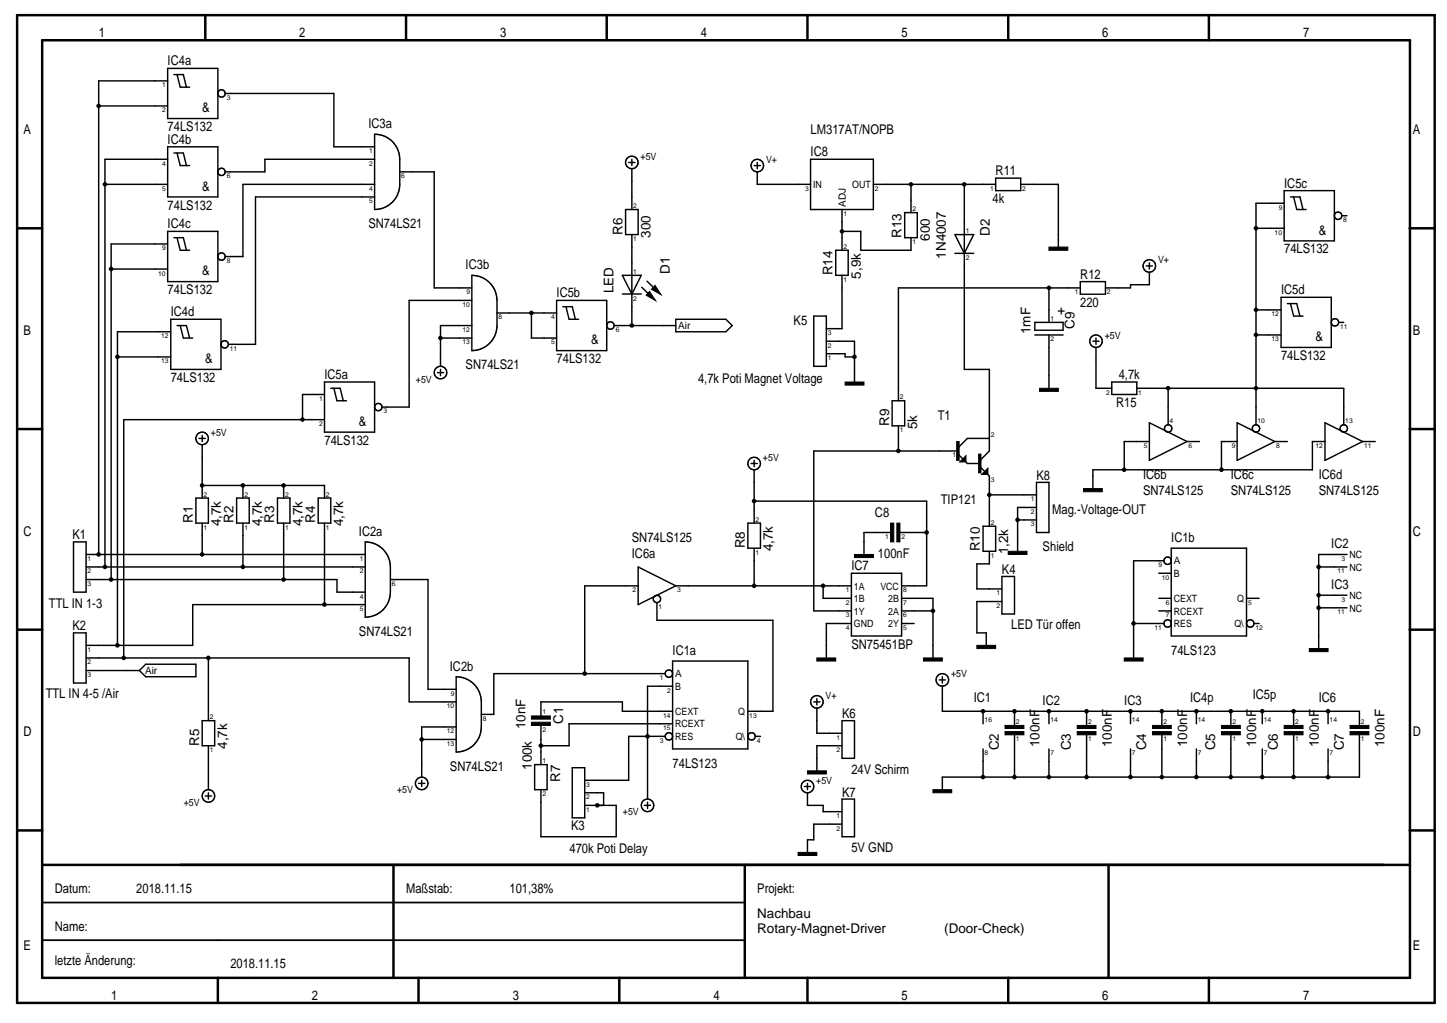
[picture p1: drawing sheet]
<svg xmlns="http://www.w3.org/2000/svg" width="297mm" height="210mm" viewBox="0 0 297 210" stroke-linecap="round" stroke-linejoin="round" font-family="sans-serif">
<g fill="#000" stroke="#000" stroke-width=".21">
<path d="M215.3 50.7h3.9v.7h-3.9zM133.3 59.8l1.3 1.9-1.9-1.1zM134.5 58.6l1.2 1.9-2-1.1zM173.5 78.4h3.9v.6h-3.9zM213.4 79.7h3.9v.6h-3.9zM196.4 90.6h.5v3.9h-.5zM197 94.8l1.3-1.3v1.3zM200.9 93.2h.5v3.8h-.5zM202.8 96.1v1.2h-1.3zM175.4 113.8h3.9v.6h-3.9zM182.8 107.3h.7v3.9h-.7zM184.1 107.3h.6v3.9h-.6z"/>
<path d="M207 113.1h3.8v.7h-3.8zM222.4 100.2h3.9v.7h-3.9zM167.7 135h3.9v.6h-3.9zM189.6 135h3.8v.6h-3.8zM200.5 132.4h3.9v.7h-3.9zM230.8 135h3.9v.6h-3.9zM268.8 133.1h3.8v.6h-3.8zM109.1 148.2h3.9v.6h-3.9zM109.1 146.9h3.9v.7h-3.9zM165.8 158.2h3.8v.6h-3.8zM206.3 148.8h3.9v.7h-3.9zM206.3 150.1h3.9v.7h-3.9z"/>
<path d="M221.1 148.8h3.9v.7h-3.9zM221.1 150.1h3.9v.7h-3.9zM236.6 148.8h3.8v.7h-3.8zM236.6 150.1h3.8v.7h-3.8zM250.7 148.8h3.9v.7h-3.9zM250.7 150.1h3.9v.7h-3.9zM263.6 148.8h3.9v.7h-3.9zM263.6 150.1h3.9v.7h-3.9zM277.1 148.8h3.9v.7h-3.9zM277.1 150.1h3.9v.7h-3.9zM163.8 174.9h3.9v.6h-3.9zM191.5 162h3.9v.7h-3.9z"/>
</g>
<g fill="none" stroke="#000" stroke-width=".3">
<path d="M34.4 14h10.3v10.3h-10.3zM34.4 16.6h-14.1v97.2M35.7 15.3h1.9l.7 2.6M36.3 15.3l.7 2.6h1.9M46.2 19.2h22.3v10.9h8.4M20.3 21.7h14.1M21.5 37.8h12.9M34.4 32.7h-12.9v83.6M34.4 30.1h10.3v10.3h-10.3zM35.7 31.4h1.9l.7 2.6M36.3 31.4l.7 2.6h1.9M76.9 37.8h-27v14.8h-3.7"/>
<path d="M76.9 32.7h-22.5v2.6h-8.2M76.9 27.5a5.1 5.1 0 0 1 5.2 5.2v5.1a5.2 5.2 0 0 1-5.2 5.2zM82.1 35.3h7v23.8h7.8M129.1 33.3h1.2M129.7 32.7v1.3M129.7 34.6v8.4M154.8 34h1.3M155.4 35.3v2.5h11M155.4 33.3v1.3M166.4 32.7h12.9v10.3h-12.9zM179.3 37.8h25.1M187 37.8v5.8"/>
<path d="M198 37.8v38h5.1v16.7l-1.9 2M204.4 36.6h5.1v2.5h-5.1zM209.5 37.8h7.8v12.9M263.6 39.1h10.3v10.3h-10.3zM22.8 55.2h11.6M34.4 47.5h10.3v10.3h-10.3zM34.4 50.1h-11.6v68.8M35.7 48.8h1.9l.7 2.6M36.3 48.8l.7 2.6h1.9M76.9 40.4h-24.4v30.3h-5.6M96.9 56.5a5.2 5.2 0 0 1 5.1 5.1v5.2a5.2 5.2 0 0 1-5.1 5.1zM127.8 56.5h3.8l-1.9 3.9z"/>
<path d="M128.4 43h2.6v5.1h-2.6zM129.7 48.1v18.7M131.7 58.9l1.9 1.9M132.8 57.7l1.9 1.9M171.6 51.4h2.5v5.1h-2.5zM172.8 43v8.4M172.8 56.5v10.9h-3.2M172.8 47.5h3.9v3.9h10.3v-2.6M185.7 43.6h2.6v5.2h-2.6zM196 52h3.9M196 48.1h3.9l-1.9 3.9zM215.3 59.1v7"/>
<path d="M221.8 59.1h-37.4v23.1M221.8 57.8h5.1v2.6h-5.1zM235.3 54.6h1.3M235.9 55.9v2.5h-3.8v.7h-5.2M235.9 53.9v1.3M257.8 46.8h5.8M263.6 41.7h-5.8v45.4M264.9 40.4h1.9l.7 2.6M265.6 40.4l.6 2.6h1.9M275.4 44.3h1.1M24.1 73.2h11M35.1 68.1h-11v64.3"/>
<path d="M35.1 65.5h10.3v10.3h-10.3zM36.3 66.8h2l.6 2.6M37 66.8l.6 2.6h2M66.6 78.4h10.3v10.3h-10.3zM67.9 79.7h1.9l.7 2.5M68.5 79.7l.7 2.5h1.9M89.8 76.5h1.3M90.4 75.8v1.3M90.4 69.4h6.5M96.9 66.8h-6.5v8.4M96.9 61.6h-12.9v21.9h-5.6M102 64.2h12.3"/>
<path d="M109.1 64.2v5.2h5.2M114.3 61.6h10.2v10.3h-10.2zM115.5 62.9h2l.6 2.6M116.2 62.9l.6 2.6h2M126.1 66.8h12.6M127.8 60.3h3.8M138.7 65.5h10.3l1.3 1.3-1.3 1.3h-10.3zM167 64.9h2.6v10.3h-2.6zM169.6 70h5.8v8.4M169.6 72.6h3.9v.6h1.9M212.4 68.7h5.8M212.4 66.1h5.8v1.7h-5.8z"/>
<path d="M215.3 68.7v11M224.3 70h1.3M225 71.3v8.4h3.2M225 69.4v1.3M228.2 78.4h5.2v2.5h-5.2zM233.4 79.7h42.4v7.4M239.8 79.7v7.4M257.8 68.7h5.2M257.8 63.6h5.2M263 61h10.3v10.3h-10.3zM264.3 62.3h1.9l.6 2.6M264.9 62.3l.7 2.6h1.9"/>
<path d="M274.8 66.1h1M40.9 90h1.2M41.5 89.3v1.3M41.5 91.2v11M41.5 99.6h25.1v2.6M49.9 99.6v2.6M58.2 99.6v2.6M66.6 80.9h-4.5v5.2M66.6 86.1h-41.2v48.9M154.2 95.1h1.2M154.8 94.5v1.3M154.8 96.4v10.9"/>
<path d="M183.1 82.2h2.6v5.2h-2.6zM184.4 87.4v5.1M196.7 92.5h-29.7v32.8h7.8M196.7 93.2l1.9 1.9h2.6M201.2 95.8l1.9 1.9v10.3M203.1 90h-4.5l-1.9 1.9M212.8 99h2.5v10.3h-2.5zM235.9 86.7l7.8 3.9-7.8 3.9zM235.9 90.6h-5.1v5.8M243.7 90.6h2.5M254 90.6h-3.3v5.8M254 86.7l7.7 3.9-7.7 3.9z"/>
<path d="M261.7 90.6h2.6M272 90.6h-2.6v5.8h-45.1v3.8M272 86.7l7.7 3.9-7.7 3.9zM279.7 90.6h2.6M15.1 111.2h2.6v10.3h-2.6zM17.7 118.9h51.5v2.6h5.8M17.7 116.3h57.3M17.7 113.8h57.3M40.2 102.2h2.6v5.1h-2.6zM41.5 107.3v6.5M48.6 102.2h2.6v5.1h-2.6zM49.9 107.3v9"/>
<path d="M57 102.2h2.5v5.1h-2.5zM58.2 107.3v11.6M65.3 102.2h2.6v5.1h-2.6zM66.6 107.3v16.8M75 111.2a5.2 5.2 0 0 1 5.1 5.1v5.2a5.2 5.2 0 0 1-5.1 5.1zM80.1 118.9h7.8v22.5h5.7M131 116.3l7.7 3.9-7.7 3.9zM153.5 107.3h2.6v5.2h-2.6zM154.8 112.5v7.7M154.8 102.8h35.4v17.4h-5.1M174.8 117.6h10.3v12.9h-10.3zM182.8 109.3h-5.4v4.5"/>
<path d="M184.7 109.3h5.5M201.8 108h2.6v5.1h-2.6zM203.1 101.5h9.7M203.1 113.1v2.6h-2.6v5.1h5.2M205.7 118.3h2.6v7.7h-2.6zM208.9 106.7h3.9M212.8 104.1h-3.9v9M237.9 117.6h2.5M238.9 115.1h-6.2v19.9M240.4 112.5h15.5v18h-15.5zM270.7 116.3h5.8M276.5 113.8h-5.8v19.3"/>
<path d="M15.1 129.9h2.6v10.2h-2.6zM17.7 135h66.3v9h9.6M17.7 137.6h10.9M29.9 136.3h10.3v2.6h-10.3l-1.3-1.3zM42.8 135v12.9M75 124.1h-35.4v8.3h-21.9M93.6 138.9a5.2 5.2 0 0 1 5.2 5.1v5.2a5.2 5.2 0 0 1-5.2 5.1zM131 120.2h-11v18M134.9 123.7v3.6h23.8v18.6h-5.2M136.5 138.2h-35.1v8.4h-2.6M138.1 135.6h15.4v18.1h-15.4zM138.7 120.2h36.1"/>
<path d="M169 120.2v2.6h5.8M174.8 127.9h-5.2v7.1M185.1 122.8h6.4v12.2M185.1 125.3h6.4M185.1 127.9h2.5M192.8 139.5h1.3M193.4 138.9v1.2M205.7 123.4h-5.2v6.5h2v2.5M232.7 127.9h6.2M237.9 122.8h2.5M237.9 125.3h2.5M255.9 122.8h2.6"/>
<path d="M257.4 127.9h1.1M270.7 122.1h5.8M270.7 124.7h5.8M41.5 147.9h2.6v5.1h-2.6zM42.8 153v9M86.6 151.7h7M93.6 149.2h-7v10.2M109.7 156.9h2.6v5.1h-2.6zM111 148.8v8.1M117.5 157.5h2.5v10.3h-2.5zM136.5 151.1h-7.4v9h-9.1M138.1 145.9h-10.3v-1.9h-16.8v2.9"/>
<path d="M138.1 148.5h-21.3v4.5h-5.8M138.1 140.8h-5.2v23.2M155 151.1h1.1M167 144h1.3M167.7 143.4v1.3M167.7 145.3v5.2h5.1M172.8 153h-5.1v5.2M172.8 147.9h2.6v7.7h-2.6zM193.4 140.8v5.1h85.7v2.9M201.8 145.9v2.6M201.8 153.7v5.7M208.3 145.9v2.9"/>
<path d="M208.3 150.8v8.6M215.3 145.9v2.6M215.3 153.7v5.7M223.1 145.9v2.9M223.1 150.8v8.6M232.1 145.9v2.6M232.1 153.7v5.7M238.5 145.9v2.9M238.5 150.8v8.6M245.6 145.9v2.6M245.6 153.7v5.7M252.7 145.9v2.9"/>
<path d="M252.7 150.8v8.6M259.1 145.9v2.6M259.1 153.7v5.7M265.6 145.9v2.9M265.6 150.8v8.6M272.6 145.9v2.6M272.6 153.7v5.7M279.1 150.8v8.6h-85.7v2.6M42.1 163.3h1.3M42.8 162.7v1.3M85.9 160.7h1.3M86.6 160.1v1.3"/>
<path d="M111 162v9.7h15.5v-6.5h-6.5M120 162.7h3.9v2.5M132.3 165.2h1.3M132.9 164.6v1.3M165.1 161.4h1.3M165.8 162.7v2.5h3.2v1.3h3.8M165.8 160.7v1.3M172.8 169.1h-5.8v3.2h-1.2v2.6M172.8 164h2.6v7.7h-2.6z"/>
<circle cx="45.5" cy="19.2" r=".75"/>
<circle cx="45.5" cy="35.3" r=".75"/>
<circle cx="129.7" cy="33.3" r="1.29"/>
<circle cx="155.5" cy="34" r="1.29"/>
<circle cx="45.5" cy="52.6" r=".75"/>
<circle cx="235.9" cy="54.6" r="1.29"/>
<circle cx="274.7" cy="44.3" r=".77"/>
<circle cx="46.1" cy="70.7" r=".76"/>
<circle cx="90.4" cy="76.4" r="1.29"/>
<circle cx="125.3" cy="66.8" r=".77"/>
<circle cx="225" cy="70" r="1.29"/>
<circle cx="274" cy="66.1" r=".76"/>
<circle cx="41.5" cy="90" r="1.28"/>
<circle cx="77.7" cy="83.5" r=".76"/>
<circle cx="154.8" cy="95.1" r="1.29"/>
<circle cx="239.8" cy="87.9" r=".76"/>
<circle cx="257.8" cy="87.9" r=".76"/>
<circle cx="275.8" cy="87.9" r=".76"/>
<circle cx="239.7" cy="115.1" r=".76"/>
<circle cx="134.9" cy="122.9" r=".76"/>
<circle cx="137.3" cy="138.2" r=".76"/>
<circle cx="193.4" cy="139.5" r="1.29"/>
<circle cx="239.7" cy="127.9" r=".75"/>
<circle cx="256.6" cy="127.9" r=".76"/>
<circle cx="137.3" cy="151.1" r=".76"/>
<circle cx="154.3" cy="151.1" r=".76"/>
<circle cx="167.7" cy="144" r="1.29"/>
<circle cx="42.8" cy="163.3" r="1.29"/>
<circle cx="86.6" cy="160.8" r="1.28"/>
<circle cx="132.9" cy="165.3" r="1.29"/>
<circle cx="165.8" cy="161.4" r="1.29"/>
</g>
<g fill="none" stroke="#000" stroke-width=".51">
<path d="M3.5 3.1h291v202.7h-291zM8.7 8.3h280.7v192.3h-280.7zM42.1 3.1v5.1M83.4 3.1v5.1M124.5 3.1v5.1M165.8 3.1v5.1M207 3.1v5.1M248.2 3.1v5.1M3.5 46.8h5.2M289.4 46.8h5.1M3.5 88h5.2M289.4 88h5.1"/>
<path d="M3.5 129.2h5.2M289.4 129.2h5.1M3.5 170.4h5.2M8.7 177.5h280.7M80.8 177.5v23.1M152.9 177.5v23.1M227.6 177.5v23.1M289.4 170.4h5.1M44.7 200.6v5.2M85.9 200.6v5.2M127.1 200.6v5.2M165.8 200.6v5.2"/>
<path d="M207 200.6v5.2M248.2 200.6v5.2"/>
</g>
<path d="M8.7 185.2h144.2M8.7 192.9h144.2" fill="none" stroke="#000" stroke-width=".36"/>
<g fill="#000">
<circle cx="20.2" cy="21.7" r=".47"/>
<circle cx="21.5" cy="37.8" r=".47"/>
<circle cx="187" cy="37.8" r=".47"/>
<circle cx="197.9" cy="37.8" r=".47"/>
<circle cx="22.8" cy="55.2" r=".48"/>
<circle cx="172.8" cy="47.5" r=".47"/>
<circle cx="215.3" cy="59.1" r=".48"/>
<circle cx="257.8" cy="46.8" r=".48"/>
<circle cx="24.1" cy="73.2" r=".47"/>
<circle cx="90.4" cy="69.4" r=".48"/>
<circle cx="109.1" cy="64.2" r=".48"/>
<circle cx="129.7" cy="66.8" r=".47"/>
<circle cx="175.4" cy="73.2" r=".47"/>
<circle cx="239.8" cy="79.7" r=".47"/>
<circle cx="257.8" cy="63.6" r=".47"/>
<circle cx="257.8" cy="79.7" r=".47"/>
<circle cx="257.8" cy="68.7" r=".48"/>
<circle cx="41.5" cy="99.6" r=".47"/>
<circle cx="49.9" cy="99.6" r=".48"/>
<circle cx="58.2" cy="99.6" r=".48"/>
<circle cx="62.1" cy="86.1" r=".47"/>
<circle cx="184.4" cy="92.5" r=".47"/>
<circle cx="230.8" cy="96.4" r=".48"/>
<circle cx="250.7" cy="96.4" r=".48"/>
<circle cx="20.2" cy="113.8" r=".48"/>
<circle cx="21.5" cy="116.3" r=".48"/>
<circle cx="22.8" cy="118.9" r=".48"/>
<circle cx="41.5" cy="113.8" r=".47"/>
<circle cx="49.9" cy="116.3" r=".48"/>
<circle cx="58.2" cy="118.9" r=".48"/>
<circle cx="154.8" cy="102.8" r=".48"/>
<circle cx="190.2" cy="109.3" r=".48"/>
<circle cx="203.1" cy="101.5" r=".48"/>
<circle cx="208.9" cy="106.7" r=".48"/>
<circle cx="270.7" cy="116.3" r=".48"/>
<circle cx="24.1" cy="132.4" r=".48"/>
<circle cx="25.4" cy="135" r=".48"/>
<circle cx="42.8" cy="135" r=".48"/>
<circle cx="66.6" cy="124" r=".48"/>
<circle cx="120" cy="138.2" r=".48"/>
<circle cx="154.8" cy="120.2" r=".48"/>
<circle cx="169" cy="120.2" r=".48"/>
<circle cx="191.5" cy="125.3" r=".48"/>
<circle cx="232.7" cy="127.9" r=".48"/>
<circle cx="270.7" cy="124.7" r=".48"/>
<circle cx="270.7" cy="122.1" r=".48"/>
<circle cx="86.6" cy="151.7" r=".47"/>
<circle cx="111" cy="153" r=".48"/>
<circle cx="132.9" cy="151.1" r=".48"/>
<circle cx="201.8" cy="159.4" r=".48"/>
<circle cx="201.8" cy="145.9" r=".48"/>
<circle cx="208.2" cy="159.4" r=".48"/>
<circle cx="208.2" cy="145.9" r=".48"/>
<circle cx="215.3" cy="159.4" r=".48"/>
<circle cx="215.3" cy="145.9" r=".48"/>
<circle cx="223" cy="145.9" r=".48"/>
<circle cx="223" cy="159.4" r=".48"/>
<circle cx="232.1" cy="159.4" r=".48"/>
<circle cx="232.1" cy="145.9" r=".48"/>
<circle cx="238.5" cy="159.4" r=".48"/>
<circle cx="238.5" cy="145.9" r=".48"/>
<circle cx="245.6" cy="159.4" r=".48"/>
<circle cx="245.6" cy="145.9" r=".48"/>
<circle cx="252.7" cy="159.4" r=".48"/>
<circle cx="252.7" cy="145.9" r=".48"/>
<circle cx="259.1" cy="145.9" r=".48"/>
<circle cx="259.1" cy="159.4" r=".48"/>
<circle cx="265.5" cy="159.4" r=".48"/>
<circle cx="265.5" cy="145.9" r=".48"/>
<circle cx="272.6" cy="159.4" r=".48"/>
<circle cx="272.6" cy="145.9" r=".48"/>
<circle cx="122.6" cy="165.2" r=".48"/>
</g>
<g font-size="2.8">
<text x="20.3" y="7.6">1</text>
<text x="61.4" y="7.6">2</text>
<text x="102.7" y="7.6">3</text>
<text x="143.9" y="7.6">4</text>
<text x="185.1" y="7.6">5</text>
<text x="226.3" y="7.6">6</text>
<text x="267.5" y="7.6">7</text>
<text x="34.4" y="13.4">IC4a</text>
<text x="41.5" y="23">&amp;</text>
<text x="4.8" y="27.5">A</text>
<text x="34.4" y="29.5">IC4b</text>
<text x="34.4" y="26.9">74LS132</text>
<text x="75.6" y="26.2">IC3a</text>
<text x="166.4" y="27.5">LM317AT/NOPB</text>
<text x="290" y="27.5">A</text>
<text x="166.4" y="32">IC8</text>
<text x="204.4" y="35.9">R11</text>
<text x="41.5" y="39.1">&amp;</text>
<text x="203.8" y="41.7">4k</text>
<text x="263.6" y="38.5">IC5c</text>
<text x="34.4" y="46.8">IC4c</text>
<text x="34.4" y="43">74LS132</text>
<text x="75.6" y="46.8">SN74LS21</text>
<text x="127.8" y="48.1" transform="rotate(-90 127.8 48.1)">R6</text>
<text x="133.6" y="48.8" transform="rotate(-90 133.6 48.8)">300</text>
<text x="185.1" y="48.8" transform="rotate(-90 185.1 48.8)">R13</text>
<text x="190.9" y="49.4" transform="rotate(-90 190.9 49.4)">600</text>
<text x="194.2" y="53.1" transform="rotate(-90 194.2 53.1)">1N4007</text>
<text x="203.2" y="48.5" transform="rotate(-90 203.2 48.5)">D2</text>
<text x="263.6" y="52">74LS132</text>
<text x="270.7" y="48.1">&amp;</text>
<text x="41.5" y="56.5">&amp;</text>
<text x="95.6" y="55.2">IC3b</text>
<text x="137.5" y="56.2" transform="rotate(-90 137.5 56.2)">D1</text>
<text x="170.9" y="56.5" transform="rotate(-90 170.9 56.5)">R14</text>
<text x="176.7" y="57.2" transform="rotate(-90 176.7 57.2)">5,9k</text>
<text x="221.8" y="57.2">R12</text>
<text x="34.4" y="60.4">74LS132</text>
<text x="35.1" y="64.9">IC4d</text>
<text x="114.3" y="61">IC5b</text>
<text x="125.9" y="60.2" transform="rotate(-90 125.9 60.2)">LED</text>
<text x="218.7" y="64.6" transform="rotate(-90 218.7 64.6)">+</text>
<text x="221.8" y="62.9">220</text>
<text x="263" y="60.4">IC5d</text>
<text x="4.8" y="68.7">B</text>
<text x="121.3" y="70.7">&amp;</text>
<text x="162.9" y="66.8">K5</text>
<text x="211.6" y="68.5" transform="rotate(-90 211.6 68.5)">1mF</text>
<text x="220.6" y="67.4" transform="rotate(-90 220.6 67.4)">C9</text>
<text x="270.1" y="70">&amp;</text>
<text x="290" y="68.7">B</text>
<text x="42.1" y="74.5">&amp;</text>
<text x="66.6" y="77.7">IC5a</text>
<text x="95.6" y="75.8">SN74LS21</text>
<text x="114.3" y="74.5">74LS132</text>
<text x="229.7" y="77.8">4,7k</text>
<text x="263" y="73.9">74LS132</text>
<text x="35.1" y="78.4">74LS132</text>
<text x="143.3" y="78.5">4,7k Poti Magnet Voltage</text>
<text x="229.1" y="83.6">R15</text>
<text x="73.7" y="87.4">&amp;</text>
<text x="182.5" y="87.4" transform="rotate(-90 182.5 87.4)">R9</text>
<text x="188.3" y="88" transform="rotate(-90 188.3 88)">5k</text>
<text x="192.5" y="86.1">T1</text>
<text x="66.6" y="91.2">74LS132</text>
<text x="212.8" y="98.5">K8</text>
<text x="234.7" y="98.3">IC6b</text>
<text x="234.7" y="101.5">SN74LS125</text>
<text x="252.7" y="98.3">IC6c</text>
<text x="252.7" y="101.5">SN74LS125</text>
<text x="270.7" y="98.3">IC6d</text>
<text x="270.7" y="101.5">SN74LS125</text>
<text x="39.6" y="107.3" transform="rotate(-90 39.6 107.3)">R1</text>
<text x="45.4" y="108" transform="rotate(-90 45.4 108)">4,7k</text>
<text x="47.9" y="107.3" transform="rotate(-90 47.9 107.3)">R2</text>
<text x="53.7" y="108" transform="rotate(-90 53.7 108)">4,7k</text>
<text x="56.3" y="107.3" transform="rotate(-90 56.3 107.3)">R3</text>
<text x="62.1" y="108" transform="rotate(-90 62.1 108)">4,7k</text>
<text x="64.7" y="107.3" transform="rotate(-90 64.7 107.3)">R4</text>
<text x="70.5" y="108" transform="rotate(-90 70.5 108)">4,7k</text>
<text x="179.6" y="106">C8</text>
<text x="193.1" y="103.4">TIP121</text>
<text x="216" y="105.4">Mag.-Voltage-OUT</text>
<text x="4.8" y="109.9">C</text>
<text x="14.9" y="110.7">K1</text>
<text x="73.7" y="109.9">IC2a</text>
<text x="129.7" y="111.3">SN74LS125</text>
<text x="152.9" y="112.5" transform="rotate(-90 152.9 112.5)">R8</text>
<text x="158.7" y="113.1" transform="rotate(-90 158.7 113.1)">4,7k</text>
<text x="201.2" y="113.1" transform="rotate(-90 201.2 113.1)">R10</text>
<text x="207" y="113.8" transform="rotate(-90 207 113.8)">1,2k</text>
<text x="214" y="113.1">Shield</text>
<text x="240.4" y="111.2">IC1b</text>
<text x="273.3" y="112.5">IC2</text>
<text x="290" y="109.9">C</text>
<text x="129.7" y="114.5">IC6a</text>
<text x="174.8" y="117">IC7</text>
<text x="180.2" y="114.4">100nF</text>
<text x="205.7" y="117.8">K4</text>
<text x="10" y="124.7">TTL IN 1-3</text>
<text x="273.3" y="120.8">IC3</text>
<text x="14.9" y="129.3">K2</text>
<text x="73.7" y="130.5">SN74LS21</text>
<text x="207.6" y="129.2">LED Tür offen</text>
<text x="92.4" y="137.6">IC2b</text>
<text x="138.1" y="134.4">IC1a</text>
<text x="174.8" y="133.1">SN75451BP</text>
<text x="240.4" y="134.4">74LS123</text>
<text x="9.4" y="143.3">TTL IN 4-5 /Air</text>
<text x="257.2" y="143.4">IC5p</text>
<text x="107.9" y="149.6" transform="rotate(-90 107.9 149.6)">10nF</text>
<text x="115.6" y="148.5" transform="rotate(-90 115.6 148.5)">C1</text>
<text x="172.8" y="147.4">K6</text>
<text x="199.9" y="144">IC1</text>
<text x="214" y="144.7">IC2</text>
<text x="230.8" y="144.7">IC3</text>
<text x="244.3" y="144">IC4p</text>
<text x="270.7" y="144">IC6</text>
<text x="4.8" y="151.1">D</text>
<text x="40.9" y="153" transform="rotate(-90 40.9 153)">R5</text>
<text x="46.7" y="153.7" transform="rotate(-90 46.7 153.7)">4,7k</text>
<text x="205" y="154" transform="rotate(-90 205 154)">C2</text>
<text x="213.4" y="153.3" transform="rotate(-90 213.4 153.3)">100nF</text>
<text x="219.8" y="154" transform="rotate(-90 219.8 154)">C3</text>
<text x="228.2" y="153.3" transform="rotate(-90 228.2 153.3)">100nF</text>
<text x="235.3" y="154" transform="rotate(-90 235.3 154)">C4</text>
<text x="243.7" y="153.3" transform="rotate(-90 243.7 153.3)">100nF</text>
<text x="249.4" y="154" transform="rotate(-90 249.4 154)">C5</text>
<text x="257.8" y="153.3" transform="rotate(-90 257.8 153.3)">100nF</text>
<text x="262.3" y="154" transform="rotate(-90 262.3 154)">C6</text>
<text x="270.7" y="153.3" transform="rotate(-90 270.7 153.3)">100nF</text>
<text x="275.8" y="154" transform="rotate(-90 275.8 154)">C7</text>
<text x="284.2" y="153.3" transform="rotate(-90 284.2 153.3)">100nF</text>
<text x="290" y="151.1">D</text>
<text x="92.4" y="158.2">SN74LS21</text>
<text x="109.2" y="158" transform="rotate(-90 109.2 158)">100k</text>
<text x="115" y="160.4" transform="rotate(-90 115 160.4)">R7</text>
<text x="138.1" y="157.5">74LS123</text>
<text x="174.8" y="158.8">24V Schirm</text>
<text x="172.8" y="163.4">K7</text>
<text x="117.2" y="170.3">K3</text>
<text x="116.9" y="175">470k Poti Delay</text>
<text x="174.8" y="174.9">5V GND</text>
<text x="11.2" y="183.3">Datum:</text>
<text x="28" y="183.3">2018.11.15</text>
<text x="83.4" y="183.3">Maßstab:</text>
<text x="104.6" y="183.3">101,38%</text>
<text x="155.4" y="183.3">Projekt:</text>
<text x="11.2" y="191">Name:</text>
<text x="155.4" y="191.5">Rotary-Magnet-Driver</text>
<text x="155.4" y="188.4">Nachbau</text>
<text x="193.8" y="191.5">(Door-Check)</text>
<text x="4.8" y="194.8">E</text>
<text x="290" y="194.8">E</text>
<text x="11.2" y="198.1">letzte Änderung:</text>
<text x="47.3" y="198.7">2018.11.15</text>
<text x="22.8" y="205.1">1</text>
<text x="64" y="205.1">2</text>
<text x="105.2" y="205.1">3</text>
<text x="146.5" y="205.1">4</text>
<text x="185.1" y="205.1">5</text>
<text x="226.3" y="205.1">6</text>
<text x="267.5" y="205.1">7</text>
</g>
<g font-size="2.1">
<text x="131.5" y="32.8">+5V</text>
<text x="157.2" y="33.4">V+</text>
<text x="166.9" y="38.6">IN</text>
<text x="174.9" y="38.6">OUT</text>
<text x="173.6" y="42.5" transform="rotate(-90 173.6 42.5)">ADJ</text>
<text x="237.7" y="54">V+</text>
<text x="139.2" y="67.5">Air</text>
<text x="226.8" y="69.5">+5V</text>
<text x="85.4" y="78.5">+5V</text>
<text x="43.3" y="89.4">+5V</text>
<text x="156.6" y="94.6">+5V</text>
<text x="240.9" y="118.4">B</text>
<text x="240.9" y="115.8">A</text>
<text x="277" y="117.1">NC</text>
<text x="277" y="114.5">NC</text>
<text x="175.3" y="123.5">1B</text>
<text x="175.3" y="121">1A</text>
<text x="180.7" y="121">VCC</text>
<text x="182.4" y="123.5">2B</text>
<text x="240.9" y="123.5">CEXT</text>
<text x="253.9" y="123.5">Q</text>
<text x="277" y="125.5">NC</text>
<text x="277" y="122.9">NC</text>
<text x="175.3" y="128.7">GND</text>
<text x="175.3" y="126.1">1Y</text>
<text x="182.4" y="126.1">2A</text>
<text x="182.4" y="128.7">2Y</text>
<text x="240.9" y="126.1">RCEXT</text>
<text x="240.9" y="128.7">RES</text>
<text x="253.4" y="128.7">Q\</text>
<text x="29.8" y="138.3">Air</text>
<text x="138.6" y="141.6">B</text>
<text x="138.6" y="139">A</text>
<text x="169.5" y="143.5">V+</text>
<text x="195.2" y="139">+5V</text>
<text x="138.6" y="149.3">RCEXT</text>
<text x="138.6" y="146.7">CEXT</text>
<text x="151.6" y="146.7">Q</text>
<text x="138.6" y="151.8">RES</text>
<text x="151" y="151.8">Q\</text>
<text x="167.6" y="160.9">+5V</text>
<text x="37.7" y="165.4">+5V</text>
<text x="81.5" y="162.8">+5V</text>
<text x="127.9" y="167.3">+5V</text>
</g>
<g font-size="1.4">
<text x="33.3" y="17.9">1</text>
<text x="33.3" y="23.1">2</text>
<text x="46.5" y="20.5">3</text>
<text x="33.3" y="34">4</text>
<text x="75.8" y="34">2</text>
<text x="75.8" y="31.4">1</text>
<text x="33.3" y="39.2">5</text>
<text x="46.5" y="36.6">6</text>
<text x="75.8" y="41.7">5</text>
<text x="75.8" y="39.2">4</text>
<text x="82.4" y="36.6">6</text>
<text x="165.3" y="39.2">3</text>
<text x="179.6" y="39.2">2</text>
<text x="203.3" y="39.2">1</text>
<text x="209.8" y="39.2">2</text>
<text x="130" y="42.7">2</text>
<text x="173.1" y="44.3">1</text>
<text x="187.3" y="43.3">2</text>
<text x="198.2" y="47.8">1</text>
<text x="262.5" y="43">9</text>
<text x="275.7" y="45.6">8</text>
<text x="33.3" y="51.4">9</text>
<text x="46.5" y="54">8</text>
<text x="130" y="49.4">1</text>
<text x="173.1" y="51.1">2</text>
<text x="187.3" y="50.1">1</text>
<text x="198.2" y="53.3">2</text>
<text x="261.7" y="48.2">10</text>
<text x="32.5" y="56.5">10</text>
<text x="130" y="56.2">1</text>
<text x="173.1" y="57.8">1</text>
<text x="94.9" y="63">10</text>
<text x="95.7" y="60.4">9</text>
<text x="102.3" y="65.5">8</text>
<text x="113.1" y="65.5">4</text>
<text x="130" y="61.7">2</text>
<text x="215.6" y="65.8">1</text>
<text x="220.6" y="60.4">1</text>
<text x="227.2" y="60.4">2</text>
<text x="261" y="64.9">12</text>
<text x="33.1" y="69.4">12</text>
<text x="47.2" y="72">11</text>
<text x="94.9" y="70.7">13</text>
<text x="94.9" y="68.1">12</text>
<text x="113.1" y="70.7">5</text>
<text x="126.4" y="68.1">6</text>
<text x="169.9" y="68.7">3</text>
<text x="169.9" y="71.3">2</text>
<text x="215.6" y="70">2</text>
<text x="261" y="70">13</text>
<text x="275.1" y="67.5">11</text>
<text x="33.1" y="74.5">13</text>
<text x="169.9" y="73.9">1</text>
<text x="65.5" y="82.3">1</text>
<text x="184.7" y="81.9">2</text>
<text x="227.1" y="81">2</text>
<text x="233.7" y="81">1</text>
<text x="65.5" y="87.4">2</text>
<text x="78.7" y="84.8">3</text>
<text x="184.7" y="88.7">1</text>
<text x="203.4" y="89.7">2</text>
<text x="240.1" y="86.8">4</text>
<text x="258.1" y="86.8">10</text>
<text x="276.2" y="86.8">13</text>
<text x="195.5" y="93.9">1</text>
<text x="234.8" y="91.9">5</text>
<text x="244" y="91.9">6</text>
<text x="252.8" y="91.9">9</text>
<text x="262" y="91.9">8</text>
<text x="270" y="91.9">12</text>
<text x="280" y="91.9">11</text>
<text x="41.8" y="101.9">2</text>
<text x="50.2" y="101.9">2</text>
<text x="58.5" y="101.9">2</text>
<text x="66.9" y="101.9">2</text>
<text x="203.4" y="99">3</text>
<text x="155.1" y="107">2</text>
<text x="203.4" y="107.7">2</text>
<text x="211.6" y="105.4">2</text>
<text x="211.6" y="102.8">1</text>
<text x="41.8" y="108.6">1</text>
<text x="50.2" y="108.6">1</text>
<text x="58.5" y="108.6">1</text>
<text x="66.9" y="108.6">1</text>
<text x="155.1" y="113.8">1</text>
<text x="181.7" y="110.6">1</text>
<text x="185.1" y="110.6">2</text>
<text x="211.6" y="108">3</text>
<text x="18" y="117.7">2</text>
<text x="18" y="115.1">1</text>
<text x="73.9" y="117.7">2</text>
<text x="73.9" y="115.1">1</text>
<text x="203.4" y="114.4">1</text>
<text x="237.8" y="116.4">9</text>
<text x="238.5" y="118.9">10</text>
<text x="274.6" y="117.7">11</text>
<text x="275.4" y="115.1">3</text>
<text x="18" y="120.2">3</text>
<text x="73.9" y="125.4">5</text>
<text x="73.9" y="122.8">4</text>
<text x="80.4" y="120.2">6</text>
<text x="129.9" y="121.5">2</text>
<text x="135.1" y="125">1</text>
<text x="139" y="121.5">3</text>
<text x="173.7" y="124.1">2</text>
<text x="173.7" y="121.5">1</text>
<text x="185.4" y="121.5">8</text>
<text x="185.4" y="124.1">7</text>
<text x="204.6" y="124.7">2</text>
<text x="204.6" y="122.2">1</text>
<text x="239.3" y="124.1">6</text>
<text x="256.2" y="124.1">5</text>
<text x="275.4" y="123.4">3</text>
<text x="173.7" y="129.2">4</text>
<text x="173.7" y="126.7">3</text>
<text x="185.4" y="126.7">6</text>
<text x="185.4" y="129.2">5</text>
<text x="237" y="129.2">11</text>
<text x="239.3" y="126.7">7</text>
<text x="257.7" y="129.2">12</text>
<text x="274.6" y="126">11</text>
<text x="18" y="136.3">2</text>
<text x="18" y="133.8">1</text>
<text x="18" y="138.9">3</text>
<text x="92.5" y="142.7">9</text>
<text x="135.4" y="139.5">1</text>
<text x="136.9" y="142.1">2</text>
<text x="43.1" y="147.6">2</text>
<text x="91.7" y="145.3">10</text>
<text x="99.1" y="147.9">8</text>
<text x="111.3" y="146.6">1</text>
<text x="136.1" y="149.8">15</text>
<text x="136.1" y="147.3">14</text>
<text x="153.8" y="147.3">13</text>
<text x="202.1" y="148.2">16</text>
<text x="208.6" y="148.5">2</text>
<text x="215.6" y="148.2">14</text>
<text x="223.4" y="148.5">2</text>
<text x="232.4" y="148.2">14</text>
<text x="238.8" y="148.5">2</text>
<text x="245.9" y="148.2">14</text>
<text x="253" y="148.5">2</text>
<text x="259.4" y="148.2">14</text>
<text x="265.9" y="148.5">2</text>
<text x="272.9" y="148.2">14</text>
<text x="279.4" y="148.5">2</text>
<text x="43.1" y="154.3">1</text>
<text x="91.7" y="153.1">13</text>
<text x="91.7" y="150.5">12</text>
<text x="111.3" y="150.2">2</text>
<text x="135.4" y="152.4">3</text>
<text x="155.3" y="152.4">4</text>
<text x="171.7" y="154.3">2</text>
<text x="171.7" y="151.8">1</text>
<text x="202.1" y="155">8</text>
<text x="208.6" y="152.1">1</text>
<text x="215.6" y="155">7</text>
<text x="223.4" y="152.1">1</text>
<text x="232.4" y="155">7</text>
<text x="238.8" y="152.1">1</text>
<text x="245.9" y="155">7</text>
<text x="253" y="152.1">1</text>
<text x="259.4" y="155">7</text>
<text x="265.9" y="152.1">1</text>
<text x="272.9" y="155">7</text>
<text x="279.4" y="152.1">1</text>
<text x="111.3" y="156.6">1</text>
<text x="120.4" y="161.4">3</text>
<text x="111.3" y="163.3">2</text>
<text x="120.4" y="164">2</text>
<text x="120.4" y="166.6">1</text>
<text x="171.7" y="167.9">1</text>
<text x="171.7" y="170.4">2</text>
</g>
</svg>
